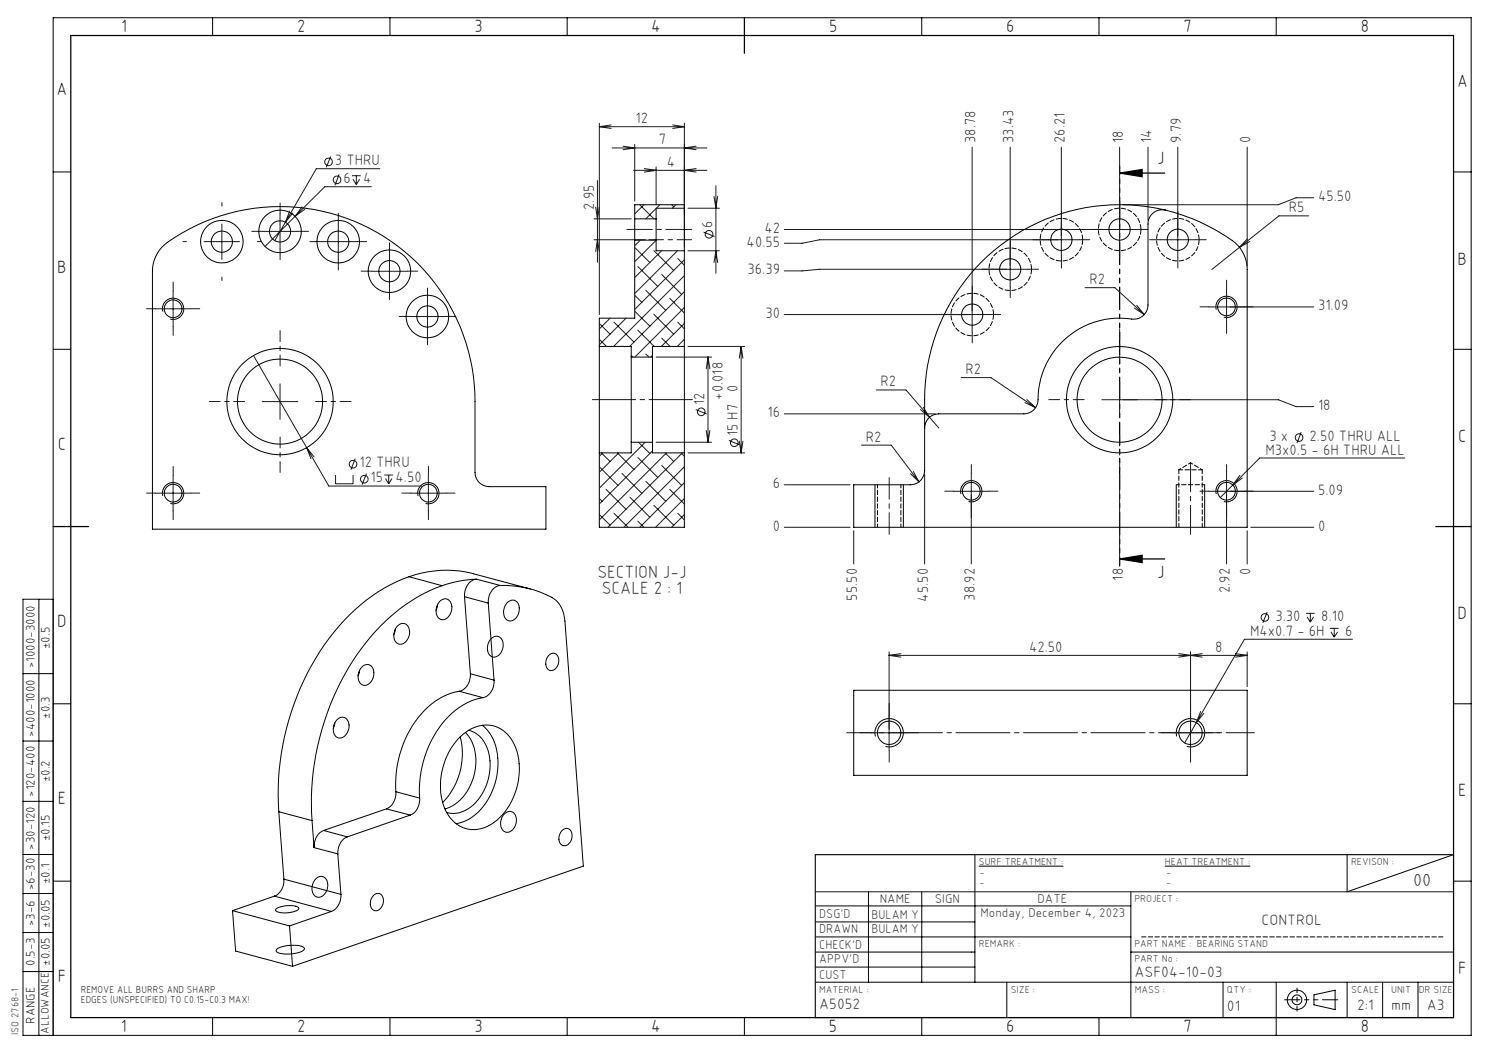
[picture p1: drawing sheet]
<svg xmlns="http://www.w3.org/2000/svg" width="420mm" height="297mm" viewBox="0 0 420 297" stroke-linecap="round" stroke-linejoin="round" font-family="sans-serif">
<g fill="none" stroke="#191924" stroke-width=".28">
<path d="M169.1 34.7v54M169.1 35.7h23.9M169.1 35.7l3.3 .5M172.4 35.2l-3.3 .5M189.8 35.2l3.2 .5M193 34.7v35M193 35.7l-3.2 .5M81.7 59.5l-1.2 3.2 2.1-2.6M85.2 58.3l-2 2.7M85.9 59.1l-2.7 1.9M93.3 44.1l-1.3 3.1M95.7 49.2l-1.2 3.1"/>
<path d="M99.3 49.6h2.4M99.6 50.5l.9 1.5M100.5 49.6v2.4M101.4 50.5l-.9 1.5M104.7 52.7h-13.1l-8.4 8.3M107.1 47.6h-17.9l-11.7 20.3M168 58.4l.5 3.3 .6-3.3M168.5 50.9v23.1M172.7 41.7h26.7M175.8 41.2l3.2 .5-3.2 .5M178.7 48h20.7M179 40.7v16"/>
<path d="M180.4 57.7l4.1 4M181.6 57.7l-2.6 2.6M181.8 47.6l3.3 .4-3.3 .5M185.1 58.8l-3 2.9M185.1 47.1v10.6M186.1 57.7l-1 1M189.4 57.7l.6 .6M190.6 57.7l-1 1M194.1 58.7h8.8M196.4 41.2l-3.4 .5 3.4 .5M196.4 47.6l-3.4 .4 3.4 .5M201.4 55.4l.5 3.3 .5-3.3"/>
<path d="M201.9 52.4v24.7M274.2 41.5v52.2M284.9 41.5v39.5M299.4 41.5v31.1M315.8 41.5v28.2M323.8 41.5v20.7M332.2 41.5v31.1M351.8 41.5v33.5M370.6 55.8h-5l-5 1.9h-43.8M57.6 68.2h10M62.6 63.2v10M74 65.3h10"/>
<path d="M79 60.3v10M83.2 61l-8.4 8.5M90.4 68.2h10M95.4 63.2v10M104.8 76.5h10.1M109.9 71.5v10M167.5 67.6h14.6M167.5 61.7h10.5M168 70.9l.5-3.3 .6 3.3M179 69.8l4.3 4.2M179.9 75.2l5.6 5.6M180.6 67.7l-1.6 1.6"/>
<path d="M184.4 70.7l5.6 5.6M185.1 67.8l-6.1 6M186.6 70.7l-7.6 7.6M186.7 77.4l5.6 5.6M191.1 70.7l-12.1 12.1M191.2 72.9l1.8 1.9M193 73.3l-14 14M193 77.7l-19.9 20M194.1 70.7h8.8M198.5 65.5l3 1.2M201.4 74l.5-3.3 .5 3.3M289.9 75.9h-58.7l-5 .5h-5"/>
<path d="M304.4 67.6h-73.2l-5 1h-5M320.8 64.7h-99.6M327.2 67.6h10M351.9 67.3l-2.3 2.5 2.9-1.7M369.1 60.9h-8.3l-19 15.1M43.8 87.1h10M48.8 82.1v10M115.6 89.3h10M120.6 84.3v10M169.1 95.7l2 2M169.1 91.2l3 3.1M172.1 89.7l-3 3.1"/>
<path d="M173.2 90.9l5.6 5.6M175.4 97.6l.1 .1M176.5 89.7l-7.4 7.6M179 87.8l4.3 4.2M179 83.3l2 2M179.9 93.1l4.6 4.6M182.2 99.9l.9 .8M182.2 81.9l5.6 5.6M184.4 88.6l5.6 5.7M186.7 95.4l2.3 2.3M188.9 84.1l4.1 4.2M191.2 90.9l1.8 1.9"/>
<path d="M193 82.3l-15.4 15.4M193 86.7l-13.9 14M193 91.2l-6.5 6.5M193 95.7l-2 2M194.1 97.7h15.9M209.1 97.7v30M209.1 97.7l.4 3.3M209.1 97.7l-.6 3.3M279.2 88.7h-58M306.1 81.1h8.4l8.3 7.6M320 86.9l2.8 1.8M320.6 86.1l2.2 2.6"/>
<path d="M341 86.6h29.6M346 81.6v9.9M71.5 100.3l21.2 36.8h26.2M74 113.3h10M79 108.3v10M178 100.2l.5 .5M184 100.2l-.4 .5M185.1 100.7h15.6M196.3 115.5l3 1.3M199.7 100.7v24M199.7 100.7l.5 3.3M199.7 100.7l-.5 3.3"/>
<path d="M221.2 116.7h42.6M247.2 110h8.4l9.2 10.7M260.4 114.9l1.8 2.8-2.6-2.2M271.1 106.5h8.4l12.6 8.5M289.1 113.6l3 1.4M289.7 112.7l2.4 2.3M310.8 112.7h49.8l5 2h5M315.8 107.7v10M43.8 139.1h10M48.8 134.1v10M88.6 128.9l-2.1-2.6 1.2 3.1M94.7 134v2.5h4.9v-2.5"/>
<path d="M100.2 129.4l-1.2 3.1M103.4 133.6l-1.3 3.1M108.4 134h2.5M108.7 135l.9 1.5M109.6 134v2.5M110.6 135l-1 1.5M115.8 139.1h10M120.8 134.1v10M169.1 131.7l5.2 5.2M169.6 127.7l2.5 2.5M170 127.7l-.9 1M171 138l5.6 5.6"/>
<path d="M174.1 127.7l4.7 4.7M174.5 127.7l-5.4 5.5M175.4 133.5l5.6 5.7M179.9 129l5.6 5.7M180.1 124.7l3.2 3.2M182 124.7l-12.9 13M182.2 135.8l5.6 5.6M184 127.2l-14.9 15M185.1 124.7h15.6M186.7 131.3l5.6 5.6M187.6 127.7l2.4 2.5M188 127.7l-18.9 18.9"/>
<path d="M188.9 138l4.1 4.2M192.1 127.7l.9 1M192.5 127.7l-21 21M193 131.7l-17 17M193 136.1l-12.6 12.6M194.1 127.7h15.9M199.2 121.4l.5 3.3M200.2 121.4l-.5 3.3M205.6 124.2l3.1 1.3M208.5 124.4l.6 3.3M209.5 124.4l-.4 3.3M221.2 136.7h18.6"/>
<path d="M243 125.6h8.4l7.8 10.3M256.8 133.6l2.4 2.3M257.6 133l1.6 2.9M260.8 133.7v25.4M269 138.6h10M274 133.6v25.5M315.8 133.7v25.4M341 138.6h29.6M346 133.6v25.5M347.7 136.8l-3.5 3.5M349.7 134.1l-2 2.7M350.4 134.8l-2.7 2"/>
<path d="M367 121.9l-1.2 3.1M396.2 129.2h-40.9l-7.6 7.6M169.1 145.1l3 3M169.1 140.6l.7 .8M173.2 144.8l4 3.9M177.7 140.3l5.6 5.6M179.9 147l1.7 1.7M184.4 142.5l5.6 5.6M191.2 144.8l1.8 1.8M193 140.6l-8.1 8.1M193 145.1l-3.6 3.6M221.2 148.7h18.6"/>
<path d="M240.8 149.7v9.4M351.8 149.7v9.4M352.8 148.7h17.8M357.4 172.6l-1.2 3.1M368.4 173h2.4M368.7 174l.9 1.5M369.6 173v2.5M370.5 174l-.9 1.5M375.1 177.2h2.5M375.4 178.2l.9 1.5M376.3 177.2v2.5M377.3 178.2l-1 1.5"/>
<path d="M250.8 184.9h101M250.8 183.9v27.8M250.8 184.9l3.3 .4M254.1 184.4l-3.3 .5M332.5 184.4l6.6 .9M335.8 183.9v27.8M339.1 184.4l-6.6 .9M348.5 184.4l3.3 .5M351.8 183.9v9.8M351.8 184.9l-3.3 .4M381.5 180.3h-30.5l-13.6 23.5M245.8 206.7h10"/>
<path d="M330.8 206.7h10M337.4 203.8l-3.2 5.7M338.7 200.7l-1.3 3.1M339.5 201.2l-2.1 2.6M230 251.5h180"/>
<circle cx="92.7" cy="45.7" r="1.07"/>
<circle cx="95.1" cy="50.7" r="1.08"/>
<circle cx="200" cy="66.1" r="1.07"/>
<circle cx="197.8" cy="116.2" r="1.08"/>
<circle cx="99.6" cy="130.9" r="1.08"/>
<circle cx="102.7" cy="135.2" r="1.07"/>
<circle cx="207.1" cy="124.9" r="1.08"/>
<circle cx="366.4" cy="123.4" r="1.08"/>
<circle cx="356.8" cy="174.1" r="1.08"/>
</g>
<g fill="none" stroke="#000" stroke-width=".28">
<path d="M60 5v5M110 5v5M160 5v5M260 5v5M310 5v5M360 5v5M15 48.5h5M193 58.7v12M193 58.7v-1h-14v4M193 58.7h-7.9v3M328.8 59.3a4 4 0 0 0-5 3.9v22.8a4 4 0 0 1-4.6 4 23.1 23.1 0 0 0-26.5 23.4 4 4 0 0 1-3.9 3.3h-24a4 4 0 0 0-4 4M410 48.5h5"/>
<path d="M45.6 69.8a48.1 48.1 0 0 1 16.7-8.9 55 55 0 0 1 71.7 52.4v20a4 4 0 0 0 4 4h16v12h-111v-72.8a10 10 0 0 1 2.6-6.7zM179 61.7v6M179 67.7v22h-9.9v8M179 67.7h6.1M179 61.7h6.1M185.1 61.7v6M185.1 67.7v3h7.9M193 70.7v27M276.9 73.8a54.9 54.9 0 0 1 71.5-5.3 10 10 0 0 1 3.4 7.5v72.7h-111v-12h16a4.1 4.1 0 0 0 4-4v-20a54.9 54.9 0 0 1 16.1-38.9zM15 98.5h5M45.9 87.9a2.99 2.99 0 0 1 2.7-3.8 2.99 2.99 0 0 1 3.2 3.3 2.99 2.99 0 0 1-3.8 2.6M169.1 97.7v30"/>
<path d="M169.1 97.7h8.9v3M193 97.7v30M193 97.7h-9v3M343.1 87.3a2.99 2.99 0 0 1 2.6-3.7 2.99 2.99 0 0 1 3.3 3.2 2.99 2.99 0 0 1-3.8 2.7M410 98.5h5M178 100.7v24M178 100.7h6M184 100.7v24M45.9 139.9a2.99 2.99 0 0 1 2.7-3.8 2.99 2.99 0 0 1 3.2 3.3 2.99 2.99 0 0 1-3.8 2.6M117.9 139.9a2.99 2.99 0 0 1 2.7-3.8 2.99 2.99 0 0 1 3.2 3.3 2.99 2.99 0 0 1-3.7 2.6M169.1 127.7v21h23.9v-21M178 124.7v3h-8.9"/>
<path d="M178 124.7h6M184 124.7v3h9M246.8 136.7v12M254.8 136.7v12M271.1 139.3a2.99 2.99 0 0 1 2.6-3.7 2.99 2.99 0 0 1 3.2 3.2 2.99 2.99 0 0 1-3.7 2.7M331.8 136.7v12M339.8 136.7v12M343.1 139.3a2.99 2.99 0 0 1 2.6-3.7 2.99 2.99 0 0 1 3.3 3.2 2.99 2.99 0 0 1-3.8 2.7M11 169v123M15 169h-8.5v123h408.5v-287h-400v287M111.5 177.4l-.4 1.6M112.1 176.6a1.93 1.93 0 0 1 2.3-.6 1.93 1.93 0 0 1 1.1 2 3.2 3.2 0 0 1-3 3.7 3.2 3.2 0 0 1-.4-5.1z"/>
<path d="M115.4 162.7a51.7 51.7 0 0 0-26.5 23.2 74.8 74.8 0 0 0-10.3 43M115.4 162.7a30.6 30.6 0 0 1 18.1-.9l16.1 4.3M115.4 162.7l9.3 2.5M123.4 170.5l-.4 1.6M124 169.6a1.93 1.93 0 0 1 2.3-.6 1.93 1.93 0 0 1 1.2 2.1 3.3 3.3 0 0 1-2.7 3.7 2.61 2.61 0 0 1-1.6-3.8zM124.7 165.2a51 51 0 0 0-25.2 21.2 74.9 74.9 0 0 0-11.5 45.1M131 168.3l1.7 21.7M131 168.3l6.7 1.8M134.4 163.4a32.4 32.4 0 0 0-9.7 1.8M134.4 163.4a4.3 4.3 0 0 0-3.4 4.9M134.4 163.4l6.7 1.7M137.7 170.1l1.6 21.7"/>
<path d="M141.1 165.1a4.4 4.4 0 0 0-3.4 5M141.1 165.1a26.5 26.5 0 0 1 15.8 4.3l1.5 2.1 .6 1.7 .3 2 5.2 69.1-82 28.3M143.1 170a1.89 1.89 0 0 1 2.2-.6 1.89 1.89 0 0 1 1.2 2 3.3 3.3 0 0 1-2.6 3.8 2.59 2.59 0 0 1-1.6-3.9zM6.5 190h8.5M15 198.5h5M101.4 189.1l-.4 1.5M102.1 188.2a1.89 1.89 0 0 1 2.2-.6 1.89 1.89 0 0 1 1.1 2 3.3 3.3 0 0 1-2.6 3.7 2.59 2.59 0 0 1-1.6-3.8zM129.5 195a20.5 20.5 0 0 0-13.9 11 31.6 31.6 0 0 0-3.9 17.3M129.5 195l6.7 1.8M132.7 190a4.6 4.6 0 0 1-3.2 5M132.7 190l6.6 1.8M136.2 196.8a20.5 20.5 0 0 0-13.9 11 31.6 31.6 0 0 0-3.9 17.3"/>
<path d="M138.6 180.1a1.94 1.94 0 0 1 2.3-.4 1.94 1.94 0 0 1 1 2.2 2.99 2.99 0 0 1-3 3.4 3.2 3.2 0 0 1-.3-5.2zM139.3 191.8a4.6 4.6 0 0 1-3.1 5M155 184.7a1.62 1.62 0 0 1 1.9-.2 1.62 1.62 0 0 1 .7 1.8 2.4 2.4 0 0 1-2.7 2.8 2.82 2.82 0 0 1 .1-4.4zM240.8 194.7h111v24h-111zM410 198.5h5M6.5 209h8.5M94.4 203.9l-.4 1.6M95 203a1.93 1.93 0 0 1 2.3-.6 1.93 1.93 0 0 1 1.2 2.1 3.2 3.2 0 0 1-3.1 3.6 3.2 3.2 0 0 1-.4-5.1zM129.4 208.2a9.8 9.8 0 0 1 11.3-2.9 11.8 11.8 0 0 1 5.7 10.1 19 19 0 0 1-7.9 17.1 8.6 8.6 0 0 1-13.1-4.6 19.5 19.5 0 0 1 4-19.7zM129.8 207.9a19.5 19.5 0 0 1-5 18.4M131.3 206.6a13.1 13.1 0 0 1 1.9 13.8 12.1 12.1 0 0 1-7.7 7.8M132.2 206a8.3 8.3 0 0 1 5.9 7.5 15.2 15.2 0 0 1-6.1 14.7 7.2 7.2 0 0 1-6 1"/>
<path d="M136.1 204.6a13.9 13.9 0 0 1 4.2 12.8 17.2 17.2 0 0 1-9.7 14.4l-1.9 .5M246.9 207.7a4 4 0 0 1 3.6-5 4 4 0 0 1 4.3 4.3 4 4 0 0 1-5 3.5M331.9 207.7a4 4 0 0 1 3.5-5 4 4 0 0 1 4.4 4.3 4 4 0 0 1-5 3.5M6.5 226h8.5M78.6 228.9l9.4 2.6M78.6 228.9l1.5 19.1M88 231.5l.6 7.6M88.6 239.1l6.7 1.7M91.3 234.2a4.8 4.8 0 0 0-2.7 4.9M91.3 234.2l6.7 1.8M98 236a4.7 4.7 0 0 0-2.7 4.8M109 228.1l-17.7 6.1"/>
<path d="M109 228.1l6.7 1.8M111.7 223.3a4.9 4.9 0 0 1-2.7 4.8M111.7 223.3l6.7 1.8M115.7 229.9l-17.7 6.1M118.4 225.1a4.8 4.8 0 0 1-2.7 4.8M142.3 229.5a1.9 1.9 0 0 1 2.3-.5 1.9 1.9 0 0 1 1.1 2 3.2 3.2 0 0 1-3 3.7 3.1 3.1 0 0 1-.8-4.7zM158.7 234.1a1.62 1.62 0 0 1 1.9-.2 1.62 1.62 0 0 1 .8 1.8 2.44 2.44 0 0 1-2.7 2.8 2.76 2.76 0 0 1 0-4.4zM6.5 241h8.5M6.5 252h8.5M15 248.5h5M65.6 256.9l16.1 4.3M65.6 256.9l.9 11.3 16 4.4"/>
<path d="M77.4 252.8l16.1 4.3M77.4 252.8l-11.8 4.1M77.9 256.4a7.1 7.1 0 0 1 6.3-.4l.1 .2a4.2 4.2 0 0 1-3.7 1.3 3.2 3.2 0 0 1-2.9-.8zM80.1 248a4.7 4.7 0 0 1-2.7 4.8M80.1 248l16.1 4.3M89 248a1.96 1.96 0 0 1 2.4-.6 1.96 1.96 0 0 1 1.1 2.2 2.99 2.99 0 0 1-3.1 3.4 3.1 3.1 0 0 1-.6-4.8zM93.5 257.1l-11.8 4.1M95.3 240.8l.9 11.5M96.2 252.3a4.9 4.9 0 0 1-2.7 4.8M105.5 252.4a1.62 1.62 0 0 1 1.9-.2 1.62 1.62 0 0 1 .8 1.8 2.4 2.4 0 0 1-2.7 2.8 2.74 2.74 0 0 1 0-4.4zM230 255.5h89M245 251.5v25.5"/>
<path d="M260 251.5v25.5M275 241v36M276.1 244.3h23.8M319 251.5v35.5M328.6 244.3h24.1M380 241v10.5l30-10.5v46h-180M410 248.5h5M6.5 274h8.5M6.5 263h8.5M78.1 267.7a9.2 9.2 0 0 1 7.6-.5l.1 .3a2.45 2.45 0 0 1-2.4 1.4l-.6 .1a5.9 5.9 0 0 1-4.9-.8zM81.7 261.2l.8 11.4M230 268.5h45"/>
<path d="M230 277h180M230 272.8h45M230 260h45M230 264.3h89M284 277v10M319 268.5h91M345 277v10M360 277v15M380 277v10M390 277v10M400 277v10M60 287v5"/>
<path d="M110 287v5M160 287v5M210 287v5M260 287v5M310 287v5M370.6 280.6l6-1.3v5.5l-6-1.4z"/>
<circle cx="62.6" cy="68.2" r="3"/>
<circle cx="62.6" cy="68.2" r="6"/>
<circle cx="79" cy="65.3" r="3"/>
<circle cx="79" cy="65.3" r="6"/>
<circle cx="95.4" cy="68.2" r="6"/>
<circle cx="95.4" cy="68.2" r="2.99"/>
<circle cx="109.9" cy="76.5" r="3"/>
<circle cx="109.9" cy="76.5" r="6"/>
<circle cx="284.9" cy="75.9" r="3"/>
<circle cx="299.4" cy="67.6" r="3"/>
<circle cx="315.8" cy="64.7" r="3"/>
<circle cx="332.2" cy="67.6" r="3"/>
<circle cx="48.8" cy="87.1" r="2.5"/>
<circle cx="120.6" cy="89.3" r="6"/>
<circle cx="120.6" cy="89.3" r="2.99"/>
<circle cx="274.2" cy="88.7" r="2.99"/>
<circle cx="346" cy="86.6" r="2.5"/>
<circle cx="79" cy="113.3" r="12"/>
<circle cx="79" cy="113.3" r="15"/>
<circle cx="315.8" cy="112.7" r="15"/>
<circle cx="315.8" cy="112.7" r="12"/>
<circle cx="48.8" cy="139.1" r="2.5"/>
<circle cx="120.8" cy="139.1" r="2.5"/>
<circle cx="274" cy="138.6" r="2.5"/>
<circle cx="346" cy="138.6" r="2.5"/>
<circle cx="250.8" cy="206.7" r="3.3"/>
<circle cx="335.8" cy="206.7" r="3.3"/>
<circle cx="365.8" cy="282" r="1.38"/>
<circle cx="365.8" cy="282" r="2.72"/>
</g>
<path d="M20 10h390v277h-390zM210 5v10M315.8 48.8l6.4-1v2zM315.8 48.8h12.7M15 148.5h10M315.8 157.7l6.4-1.1v2.1zM315.8 157.7h12.7M405 148.5h10" fill="none" stroke="#000" stroke-width=".35"/>
<path d="M315.8 46.8v112.8" fill="none" stroke="#000" stroke-width=".35" stroke-dasharray="6.3 1.3 1.3 1.3 1.3 1.3" stroke-dashoffset="3.9"/>
<path d="M238.8 206.7h115" fill="none" stroke="#191924" stroke-width=".28" stroke-dasharray="15.2 1.3 1.3 1.3" stroke-dashoffset="7.3"/>
<path d="M195.3 112.7h-28.2" fill="none" stroke="#191924" stroke-width=".28" stroke-dasharray="15.2 1.3 1.3 1.3" stroke-dashoffset="3"/>
<path d="M176.8 64.7h18.3" fill="none" stroke="#191924" stroke-width=".28" stroke-dasharray="15.2 1.3 1.3 1.3" stroke-dashoffset="8"/>
<path d="M183.1 67.6h12" fill="none" stroke="#191924" stroke-width=".28" stroke-dasharray="15.2 1.3 1.3 1.3" stroke-dashoffset="11.1"/>
<path d="M335.8 150.7v-20.2" fill="none" stroke="#191924" stroke-width=".28" stroke-dasharray="15.2 1.3 1.3 1.3" stroke-dashoffset="7"/>
<path d="M250.8 150.7v-16" fill="none" stroke="#191924" stroke-width=".28" stroke-dasharray="15.2 1.3 1.3 1.3" stroke-dashoffset="9.1"/>
<path d="M365.9 278.7v6.5" fill="none" stroke="#000" stroke-width=".28" stroke-dasharray="15.2 1.3 1.3 1.3" stroke-dashoffset="13.9"/>
<path d="M407 264.3h-85" fill="none" stroke="#000" stroke-width=".28" stroke-dasharray="1.3 .6"/>
<path d="M377.4 282h-15.1" fill="none" stroke="#000" stroke-width=".28" stroke-dasharray="6.3 1.3 1.3 1.3 1.3 1.3" stroke-dashoffset="2"/>
<path d="M410 241h-180v46" fill="none" stroke="#191924" stroke-width=".35"/>
<g fill="none" stroke="#191924" stroke-width=".28" stroke-dasharray="15.2 1.3 1.3 1.3">
<path d="M62.6 58.1v-1M315.8 59.7v-3M52.6 68.1h-1M62.6 78.1v1M72.6 68.1h1M74 65.3h-3M79 60.3v-3M79 70.3v3M84 65.3h3M90.4 68.1h-3M95.4 63.1v-3M95.4 73.1v3"/>
<path d="M100.4 68.1h3M104.9 76.5h-3M109.9 71.5v-3M114.9 76.5h3M280 75.9h-3M285 70.9v-3M290 75.9h3M294.4 67.6h-3M299.4 62.6v-3M299.4 72.6v3M304.4 67.6h3M310.8 64.7h-3"/>
<path d="M315.8 69.7v3M320.8 64.7h3M327.2 67.6h-3M332.2 62.6v-3M332.2 72.6v3M337.2 67.6h3M43.8 87.1h-2.5M48.8 82.1v-2.5M48.8 92.1v2.5M53.8 87.1h2.5M109.9 81.5v3M115.6 89.3h-3"/>
<path d="M120.6 84.3v-3M120.6 94.3v3M125.6 89.3h3M269.2 88.7h-3M274.2 83.7v-3M274.2 93.7v3M279.2 88.7h3M285 80.9v3M341 86.5h-2.5M346 81.5v-2.5M346 91.5v2.5M351 86.5h2.5"/>
<path d="M43.8 139.1h-2.5M48.8 134.1v-2.5M53.8 139.1h2.5M115.8 139.1h-2.5M120.8 134.1v-2.5M125.8 139.1h2.5M269 138.5h-2.5M274 133.5v-2.5M279 138.5h2.5M341 138.5h-2.5M346 133.5v-2.5M351 138.5h2.5"/>
<path d="M48.8 144.1v2.5M120.8 144.1v2.5M274 143.5v2.5M346 143.5v2.5M245.8 206.7h-3.3M250.8 201.7v-3.3M250.8 211.7v3.3M255.8 206.7h3.3M330.8 206.7h-3.3M335.8 201.7v-3.3M335.8 211.7v3.3M340.8 206.7h3.3"/>
</g>
<path d="M69 113.3h-10M79 103.3v-10M89 113.3h10M305.8 112.7h-10M315.8 102.7v-10M325.8 112.7h10M79 123.3v10M315.8 122.7v10" fill="none" stroke="#191924" stroke-width=".28" stroke-dasharray="15.2 1.3 1.3 1.3" stroke-dashoffset="12.1"/>
<path d="M339.8 136.7h-8" fill="none" stroke="#000" stroke-width=".28" stroke-dasharray="1.3 .6" stroke-dashoffset=".4"/>
<path d="M315.8 48.8l6.4-1v2zM315.8 157.7l6.4-1.1v2.1z" fill="#000"/>
<path d="M332.5 132.5v16.2M339.1 132.5h-6.6M339.1 148.7v-16.2" fill="none" stroke="#000" stroke-width=".28" stroke-dasharray="1.3 .6" stroke-dashoffset=".2"/>
<path d="M291 75.9a6 6 0 0 0-8.8-5.3 6 6 0 0 0-.7 10.3 6 6 0 0 0 9.4-4.2l.1-.8M305.4 67.6a6 6 0 0 0-8.8-5.3 6 6 0 0 0-.6 10.2 6 6 0 0 0 9.3-4.1l.1-.8M321.8 64.7a6 6 0 0 0-8.8-5.3 6 6 0 0 0-.6 10.2 6 6 0 0 0 9.4-4.1v-.8M338.2 67.6a6 6 0 0 0-8.7-5.3 6 6 0 0 0-.7 10.2 6 6 0 0 0 9.4-4.1v-.8M280.2 88.7a6 6 0 0 0-8.7-5.3 6 6 0 0 0-.7 10.2 6 6 0 0 0 9.4-4.1v-.8" fill="none" stroke="#000" stroke-width=".28" stroke-dasharray="1.3 .6" stroke-dashoffset="-.1"/>
<path d="M335.8 130.5l-3.3 2M339.1 132.5l-3.3-2" fill="none" stroke="#000" stroke-width=".28" stroke-dasharray="1.3 .6" stroke-dashoffset=".6"/>
<path d="M247.5 136.7v12M254.1 148.7v-12" fill="none" stroke="#000" stroke-width=".28" stroke-dasharray="1.3 .6" stroke-dashoffset=".3"/>
<g font-size="5">
<text x="34.2" y="9.1">1</text>
<text x="83.8" y="9.1">2</text>
<text x="133.8" y="9.1">3</text>
<text x="183.7" y="9.1">4</text>
<text x="233.8" y="9.1">5</text>
<text x="283.8" y="9.1">6</text>
<text x="333.8" y="9.1">7</text>
<text x="383.8" y="9.1">8</text>
<text x="16" y="26.9">A</text>
<text x="411" y="24.6">A</text>
<text x="326.4" y="46.2">J</text>
<text x="16.2" y="76.9">B</text>
<text x="411.2" y="74.6">B</text>
<text x="411.3" y="124.6">C</text>
<text x="16.3" y="126.9">C</text>
<text x="326.4" y="163">J</text>
<text x="16.2" y="176.9">D</text>
<text x="411.2" y="174.6">D</text>
<text x="16.3" y="226.9">E</text>
<text x="411.3" y="224.6">E</text>
<text x="411.3" y="274.6">F</text>
<text x="16.3" y="276.9">F</text>
<text x="34.1" y="291.1">1</text>
<text x="83.8" y="291.1">2</text>
<text x="133.8" y="291.1">3</text>
<text x="183.7" y="291.2">4</text>
<text x="233.8" y="291.1">5</text>
<text x="283.8" y="291.1">6</text>
<text x="333.8" y="291.2">7</text>
<text x="383.8" y="291.2">8</text>
</g>
<g font-size="5" fill="#191924">
<text x="168.5" y="163">SECTION J-J</text>
<text x="169.7" y="167.5">SCALE 2 : 1</text>
</g>
<text font-size="4.9" fill="#191924" x="398.6" y="249.9">00</text>
<g font-size="4.2" fill="#191924">
<text x="179.3" y="34.7">12</text>
<text x="185.9" y="40.7">7</text>
<text x="275.2" y="40.3" transform="rotate(-90 275.2 40.3)">38.78</text>
<text x="285.9" y="40.3" transform="rotate(-90 285.9 40.3)">33.43</text>
<text x="300.3" y="40.3" transform="rotate(-90 300.3 40.3)">26.21</text>
<text x="316.8" y="40.3" transform="rotate(-90 316.8 40.3)">18</text>
<text x="324.8" y="40.3" transform="rotate(-90 324.8 40.3)">14</text>
<text x="333.2" y="40.3" transform="rotate(-90 333.2 40.3)">9.79</text>
<text x="352.8" y="40.3" transform="rotate(-90 352.8 40.3)">0</text>
<text x="94.5" y="46.6">3 THRU</text>
<text x="188.1" y="47.1">4</text>
<text x="96.9" y="51.7">6</text>
<text x="102.4" y="51.7">4</text>
<text x="167.6" y="59.2" transform="rotate(-90 167.6 59.2)">2.95</text>
<text x="363.5" y="59.9">R5</text>
<text x="371.8" y="56.7">45.50</text>
<text x="201" y="64.3" transform="rotate(-90 201 64.3)">6</text>
<text x="215.6" y="65.7">42</text>
<text x="210.6" y="69.6">40.55</text>
<text x="210.9" y="77.3">36.39</text>
<text x="307.3" y="80.2">R2</text>
<text x="215.9" y="89.7">30</text>
<text x="371.8" y="87.5">31.09</text>
<text x="272.3" y="105.5">R2</text>
<text x="203.9" y="112.7" transform="rotate(-90 203.9 112.7)">+0.018</text>
<text x="208.1" y="110.7" transform="rotate(-90 208.1 110.7)">0</text>
<text x="248.4" y="109">R2</text>
<text x="198.8" y="114.4" transform="rotate(-90 198.8 114.4)">12</text>
<text x="216.5" y="117.7">16</text>
<text x="371.8" y="115.6">18</text>
<text x="208.1" y="123.1" transform="rotate(-90 208.1 123.1)">15 H7</text>
<text x="244.2" y="124.5">R2</text>
<text x="358.1" y="124.3">3 x</text>
<text x="369.4" y="124.3">2.50 THRU ALL</text>
<text x="101.4" y="131.8">12 THRU</text>
<text x="356.9" y="128.2">M3x0.5 - 6H THRU ALL</text>
<text x="104.6" y="136.1">15</text>
<text x="111.6" y="136.1">4.50</text>
<text x="218" y="137.7">6</text>
<text x="371.8" y="139.5">5.09</text>
<text x="218" y="149.7">0</text>
<text x="371.8" y="149.7">0</text>
<text x="316.8" y="163.8" transform="rotate(-90 316.8 163.8)">18</text>
<text x="346.9" y="167.4" transform="rotate(-90 346.9 167.4)">2.92</text>
<text x="352.8" y="162.3" transform="rotate(-90 352.8 162.3)">0</text>
<text x="241.8" y="169.4" transform="rotate(-90 241.8 169.4)">55.50</text>
<text x="261.8" y="169.7" transform="rotate(-90 261.8 169.7)">45.50</text>
<text x="274.9" y="169.4" transform="rotate(-90 274.9 169.4)">38.92</text>
<text x="352.6" y="179.3">M4x0.7 - 6H</text>
<text x="359.8" y="175.1">3.30</text>
<text x="372.7" y="175.1">8.10</text>
<text x="379.4" y="179.3">6</text>
<text x="290.3" y="183.9">42.50</text>
<text x="342.8" y="183.9">8</text>
<text x="355.9" y="260.8">CONTROL</text>
<text x="320" y="275.6">ASF04-10-03</text>
<text x="231.1" y="284.6">A5052</text>
<text x="346.1" y="285">01</text>
<text x="382.8" y="284.8">2:1</text>
<text x="392.4" y="284.8">mm</text>
<text x="402.5" y="284.8">A3</text>
</g>
<g font-size="3.6" fill="#191924">
<text x="248.1" y="254.6">NAME</text>
<text x="263.7" y="254.6">SIGN</text>
<text x="292.6" y="254.6">DATE</text>
<text x="231.1" y="258.9">DSG'D</text>
<text x="231.1" y="263.3">DRAWN</text>
<text x="245.8" y="263.3">BULAM Y</text>
<text x="245.8" y="259.3">BULAM Y</text>
<text x="231.1" y="267.5">CHECK'D</text>
<text x="231.1" y="271.6">APPV'D</text>
<text x="231.1" y="276">CUST</text>
</g>
<g font-size="3.5">
<text x="14.1" y="183.1" transform="rotate(-90 14.1 183.1)">±0.5</text>
<text x="9.8" y="188.5" transform="rotate(-90 9.8 188.5)">&gt;1000-3000</text>
<text x="14.1" y="202.8" transform="rotate(-90 14.1 202.8)">±0.3</text>
<text x="9.8" y="207.8" transform="rotate(-90 9.8 207.8)">&gt;400-1000</text>
<text x="14.1" y="220.7" transform="rotate(-90 14.1 220.7)">±0.2</text>
<text x="9.8" y="224.7" transform="rotate(-90 9.8 224.7)">&gt;120-400</text>
<text x="9.8" y="239.7" transform="rotate(-90 9.8 239.7)">&gt;30-120</text>
<text x="14.1" y="237.3" transform="rotate(-90 14.1 237.3)">±0.15</text>
<text x="9.8" y="251" transform="rotate(-90 9.8 251)">&gt;6-30</text>
<text x="14.1" y="249.3" transform="rotate(-90 14.1 249.3)">±0.1</text>
<text x="9.8" y="261.3" transform="rotate(-90 9.8 261.3)">&gt;3-6</text>
<text x="14.1" y="261.7" transform="rotate(-90 14.1 261.7)">±0.05</text>
<text x="9.8" y="272.4" transform="rotate(-90 9.8 272.4)">0.5-3</text>
<text x="14.1" y="272.4" transform="rotate(-90 14.1 272.4)">±0.05</text>
<text x="9.8" y="288.7" transform="rotate(-90 9.8 288.7)">RANGE</text>
</g>
<text font-size="3.5" fill="#191924" x="276.6" y="258.5">Monday, December 4, 2023</text>
<text font-size="3.2" x="13.8" y="291.5" transform="rotate(-90 13.8 291.5)">ALLOWANCE</text>
<g font-size="2.8" fill="#191924">
<text x="276.1" y="244">SURF TREATMENT :</text>
<text x="328.6" y="244">HEAT TREATMENT :</text>
<text x="381.1" y="244">REVISON :</text>
<text x="276.3" y="250">-</text>
<text x="276.3" y="247">-</text>
<text x="329" y="250">-</text>
<text x="329" y="247">-</text>
<text x="320" y="254.4">PROJECT :</text>
<text x="276.1" y="267.2">REMARK :</text>
<text x="320" y="267.2">PART NAME : BEARING STAND</text>
<text x="320" y="271.4">PART No :</text>
<text x="231.1" y="279.9">MATERIAL :</text>
<text x="285.1" y="279.9">SIZE :</text>
<text x="320.1" y="279.9">MASS :</text>
<text x="346.1" y="279.9">QTY :</text>
<text x="381.1" y="279.9">SCALE</text>
<text x="392.4" y="279.9">UNIT</text>
<text x="400.2" y="279.9">DR SIZE</text>
<text x="5.3" y="291.9" transform="rotate(-90 5.3 291.9)">ISO 2768-1</text>
</g>
<g font-size="2.8">
<text x="22.8" y="280.1">REMOVE ALL BURRS AND SHARP</text>
<text x="22.8" y="283">EDGES (UNSPECIFIED) TO C0.15-C0.3 MAX!</text>
</g>
</svg>
